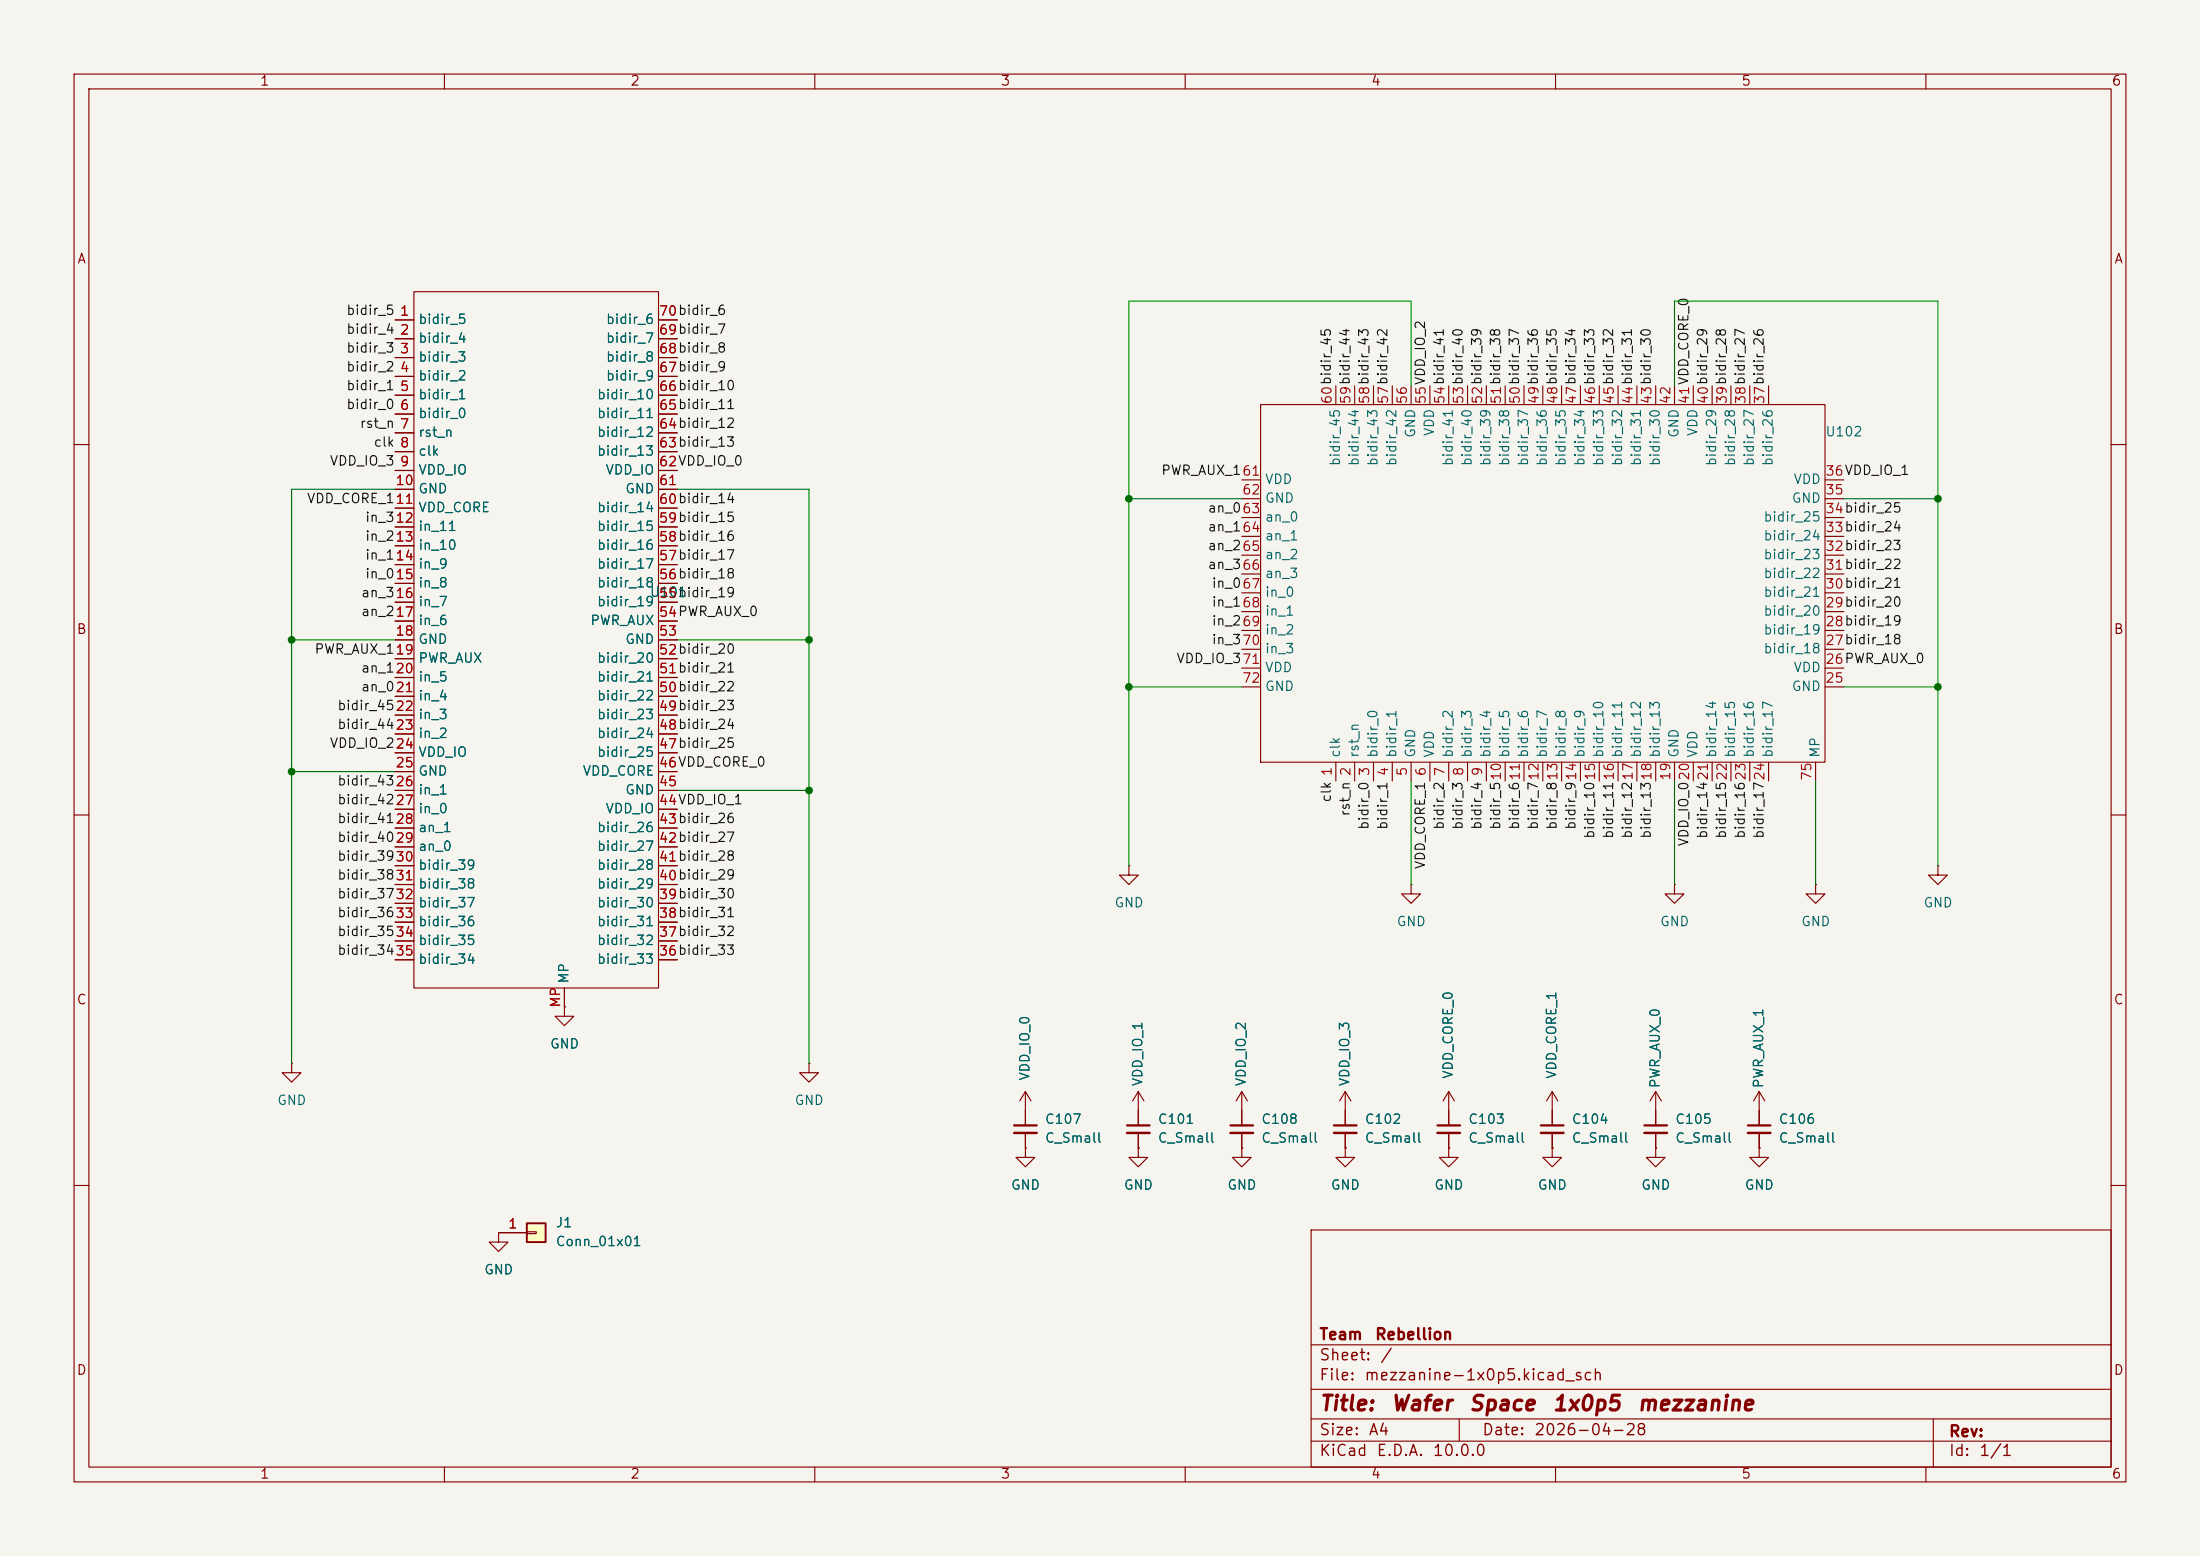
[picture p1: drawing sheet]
<svg xmlns="http://www.w3.org/2000/svg" width="297mm" height="210mm" viewBox="0 0 297 210" stroke-linecap="round" stroke-linejoin="round" font-family="sans-serif">
<path d="M0 0h297v210h-297z" fill="#f5f4ef" stroke="#f5f4ef" stroke-width=".14"/>
<g fill="none" stroke="#840000" stroke-width=".15">
<path d="M10 10h277v190h-277zM12 12h273v186h-273zM60 10v2M110 10v2M160 10v2M210 10v2M260 10v2M55.9 39.4h33v94h-33zM53.3 43.2h2.6M53.3 45.7h2.6M53.3 48.3h2.6M53.3 50.8h2.6"/>
<path d="M53.3 53.3h2.6M53.3 55.9h2.6M53.3 58.4h2.6M88.9 43.2h2.5M88.9 45.7h2.5M88.9 48.3h2.5M88.9 50.8h2.5M88.9 53.3h2.5M88.9 55.9h2.5M88.9 58.4h2.5M170.2 54.6h76.2v48.3h-76.2zM180.3 52.1v2.5"/>
<path d="M182.9 52.1v2.5M185.4 52.1v2.5M188 52.1v2.5M190.5 52.1v2.5M193 52.1v2.5M195.6 52.1v2.5M198.1 52.1v2.5M200.7 52.1v2.5M203.2 52.1v2.5M205.7 52.1v2.5M208.3 52.1v2.5M210.8 52.1v2.5"/>
<path d="M213.4 52.1v2.5M215.9 52.1v2.5M218.4 52.1v2.5M221 52.1v2.5M223.5 52.1v2.5M226.1 52.1v2.5M228.6 52.1v2.5M231.1 52.1v2.5M233.7 52.1v2.5M236.2 52.1v2.5M238.8 52.1v2.5M10 60h2"/>
<path d="M53.3 61h2.6M53.3 63.5h2.6M53.3 66h2.6M53.3 68.6h2.6M53.3 71.1h2.6M53.3 73.7h2.6M53.3 76.2h2.6M53.3 78.7h2.6M88.9 61h2.5M88.9 63.5h2.5M88.9 66h2.5M88.9 68.6h2.5"/>
<path d="M88.9 71.1h2.5M88.9 73.7h2.5M88.9 76.2h2.5M88.9 78.7h2.5M167.6 77.5h2.6M167.6 74.9h2.6M167.6 72.4h2.6M167.6 69.9h2.6M167.6 67.3h2.6M167.6 64.8h2.6M246.4 77.5h2.5M246.4 74.9h2.5"/>
<path d="M246.4 72.4h2.5M246.4 69.9h2.5M246.4 67.3h2.5M246.4 64.8h2.5M285 60h2M53.3 81.3h2.6M53.3 83.8h2.6M53.3 86.4h2.6M53.3 88.9h2.6M53.3 91.4h2.6M53.3 94h2.6M53.3 96.5h2.6"/>
<path d="M53.3 99.1h2.6M88.9 81.3h2.5M88.9 83.8h2.5M88.9 86.4h2.5M88.9 88.9h2.5M88.9 91.4h2.5M88.9 94h2.5M88.9 96.5h2.5M88.9 99.1h2.5M167.6 92.7h2.6M167.6 90.2h2.6M167.6 87.6h2.6"/>
<path d="M167.6 85.1h2.6M167.6 82.6h2.6M167.6 80h2.6M246.4 92.7h2.5M246.4 90.2h2.5M246.4 87.6h2.5M246.4 85.1h2.5M246.4 82.6h2.5M246.4 80h2.5M10 110h2M53.3 101.6h2.6M53.3 104.1h2.6"/>
<path d="M53.3 106.7h2.6M53.3 109.2h2.6M53.3 111.8h2.6M53.3 114.3h2.6M53.3 116.8h2.6M53.3 119.4h2.6M88.9 101.6h2.5M88.9 104.1h2.5M88.9 106.7h2.5M88.9 109.2h2.5M88.9 111.8h2.5M88.9 114.3h2.5"/>
<path d="M88.9 116.8h2.5M88.9 119.4h2.5M152.4 116.8v1.3h1.3l-1.3 1.3-1.3-1.3h1.3M152.4 116.8h.1M180.3 102.9v2.5M182.9 102.9v2.5M185.4 102.9v2.5M188 102.9v2.5M190.5 119.4v1.3h1.3l-1.3 1.2-1.3-1.2h1.3M190.5 119.4h.1M190.5 102.9v2.5M193 102.9v2.5"/>
<path d="M195.6 102.9v2.5M198.1 102.9v2.5M200.7 102.9v2.5M203.2 102.9v2.5M205.7 102.9v2.5M208.3 102.9v2.5M210.8 102.9v2.5M213.4 102.9v2.5M215.9 102.9v2.5M218.4 102.9v2.5M221 102.9v2.5M223.5 102.9v2.5"/>
<path d="M226.1 119.4v1.3h1.2l-1.2 1.2-1.3-1.2h1.3M226.1 119.4h.1M226.1 102.9v2.5M228.6 102.9v2.5M231.1 102.9v2.5M233.7 102.9v2.5M236.2 102.9v2.5M238.8 102.9v2.5M245.1 119.4v1.3h1.3l-1.3 1.2-1.3-1.2h1.3M245.1 119.4h.1M245.1 102.9v2.5M261.6 116.8v1.3h1.3l-1.3 1.3-1.3-1.3h1.3"/>
<path d="M261.6 116.8h.1M285 110h2M53.3 121.9h2.6M53.3 124.5h2.6M53.3 127h2.6M53.3 129.5h2.6M76.2 133.4v2.5M88.9 121.9h2.5M88.9 124.5h2.5M88.9 127h2.5M88.9 129.5h2.5M39.4 143.5v1.3h1.2l-1.2 1.3-1.3-1.3h1.3"/>
<path d="M39.4 143.5h.1M109.2 143.5v1.3h1.3l-1.3 1.3-1.3-1.3h1.3M109.2 143.5h.1M138.4 154.9v1.3h-1.2l1.2 1.3 1.3-1.3h-1.3M138.4 154.9h.1M138.4 147.3l-.7 1.3M138.4 147.3l.8 1.3M138.4 147.3v4.6M138.4 152.9v2M153.7 154.9v1.3h-1.3l1.3 1.3 1.2-1.3h-1.2M153.7 154.9h.1M153.7 147.3v4.6"/>
<path d="M153.7 152.9v2M153.7 147.3l-.8 1.3M153.7 147.3l.7 1.3M167.6 154.9v1.3h-1.2l1.2 1.3 1.3-1.3h-1.3M167.6 154.9h.1M167.6 147.3v4.6M167.6 152.9v2M167.6 147.3l-.7 1.3M167.6 147.3l.8 1.3M181.6 154.9v1.3h-1.3l1.3 1.3 1.3-1.3h-1.3M181.6 154.9h.1M181.6 147.3v4.6"/>
<path d="M181.6 152.9v2M181.6 147.3l-.8 1.3M181.6 147.3l.8 1.3M195.6 154.9v1.3h-1.3l1.3 1.3 1.2-1.3h-1.2M195.6 154.9h.1M195.6 147.3v4.6M195.6 152.9v2M195.6 147.3l-.8 1.3M195.6 147.3l.7 1.3M209.5 154.9v1.3h-1.2l1.2 1.3 1.3-1.3h-1.3M209.5 154.9h.1M209.5 147.3l-.7 1.3"/>
<path d="M209.5 147.3l.8 1.3M209.5 147.3v4.6M209.5 152.9v2M223.5 154.9v1.3h-1.3l1.3 1.3 1.3-1.3h-1.3M223.5 154.9h.1M223.5 147.3l-.7 1.3M223.5 147.3l.8 1.3M223.5 147.3v4.6M223.5 152.9v2M237.5 154.9v1.3h-1.3l1.3 1.3 1.3-1.3h-1.3M237.5 154.9h.1M237.5 147.3v4.6"/>
<path d="M237.5 152.9v2M237.5 147.3l-.8 1.3M237.5 147.3l.8 1.3M10 160h2M67.3 166.4v1.2h-1.3l1.3 1.3 1.3-1.3h-1.3M177 166h108v32h-108zM285 160h2M60 198v2M110 198v2M160 198v2M177 194.5h108M177 191.5h108"/>
<path d="M177 187.5h108M177 181.5h108M197 191.5v3M210 198v2M260 198v2M261 191.5v6.5"/>
</g>
<path d="M136.9 151.9h3.1M152.1 151.9h3.1M166.1 151.9h3.1M180.1 151.9h3M194.1 151.9h3M208 151.9h3.1M222 151.9h3M236 151.9h3" fill="none" stroke="#840000" stroke-width=".3"/>
<path d="M136.9 152.9h3.1M152.1 152.9h3.1M166.1 152.9h3.1M180.1 152.9h3M194.1 152.9h3M208 152.9h3.1M222 152.9h3M236 152.9h3" fill="none" stroke="#840000" stroke-width=".33"/>
<path d="M71.1 165.1h2.6v2.5h-2.6z" fill="#ffffc2"/>
<path d="M71.1 165.1h2.6v2.5h-2.6z" fill="none" stroke="#840000" stroke-width=".25"/>
<g fill="none" stroke="#840000" stroke-width=".15">
<path d="M53.3 43.2h2.6M53.3 45.7h2.6M53.3 48.3h2.6M53.3 50.8h2.6M53.3 53.3h2.6M53.3 55.9h2.6M53.3 58.4h2.6M88.9 43.2h2.5M88.9 45.7h2.5M88.9 48.3h2.5M88.9 50.8h2.5M88.9 53.3h2.5"/>
<path d="M88.9 55.9h2.5M88.9 58.4h2.5M53.3 61h2.6M53.3 63.5h2.6M53.3 66h2.6M53.3 68.6h2.6M53.3 71.1h2.6M53.3 73.7h2.6M53.3 76.2h2.6M53.3 78.7h2.6M88.9 61h2.5M88.9 63.5h2.5"/>
<path d="M88.9 66h2.5M88.9 68.6h2.5M88.9 71.1h2.5M88.9 73.7h2.5M88.9 76.2h2.5M88.9 78.7h2.5M53.3 81.3h2.6M53.3 83.8h2.6M53.3 86.4h2.6M53.3 88.9h2.6M53.3 91.4h2.6M53.3 94h2.6"/>
<path d="M53.3 96.5h2.6M53.3 99.1h2.6M88.9 81.3h2.5M88.9 83.8h2.5M88.9 86.4h2.5M88.9 88.9h2.5M88.9 91.4h2.5M88.9 94h2.5M88.9 96.5h2.5M88.9 99.1h2.5M53.3 101.6h2.6M53.3 104.1h2.6"/>
<path d="M53.3 106.7h2.6M53.3 109.2h2.6M53.3 111.8h2.6M53.3 114.3h2.6M53.3 116.8h2.6M53.3 119.4h2.6M88.9 101.6h2.5M88.9 104.1h2.5M88.9 106.7h2.5M88.9 109.2h2.5M88.9 111.8h2.5M88.9 114.3h2.5"/>
<path d="M88.9 116.8h2.5M88.9 119.4h2.5M53.3 121.9h2.6M53.3 124.5h2.6M53.3 127h2.6M53.3 129.5h2.6M76.2 135.9v1.3h1.3l-1.3 1.2-1.3-1.2h1.3M76.2 135.9h.1M76.2 133.4v2.5M88.9 121.9h2.5M88.9 124.5h2.5M88.9 127h2.5"/>
<path d="M88.9 129.5h2.5M138.4 154.9h.1M138.4 149.9v2M138.4 152.9v2M153.7 154.9h.1M153.7 149.9v2M153.7 152.9v2M167.6 154.9h.1M167.6 149.9v2M167.6 152.9v2M181.6 154.9h.1M181.6 149.9v2"/>
<path d="M181.6 152.9v2M195.6 154.9h.1M195.6 149.9v2M195.6 152.9v2M209.5 154.9h.1M209.5 149.9v2M209.5 152.9v2M223.5 154.9h.1M223.5 149.9v2M223.5 152.9v2M237.5 154.9h.1M237.5 149.9v2"/>
<path d="M237.5 152.9v2M67.3 166.4h3.8M71.1 166.2h1.3v.3h-1.3z"/>
</g>
<g fill="none" stroke="#009600" stroke-width=".15">
<path d="M190.5 52.1v-11.5h-38.1v76.2M226.1 52.1v-11.5h35.5v76.2M53.3 66h-13.9v77.5M91.4 66h17.8v77.5M152.4 67.3h15.2M248.9 67.3h12.7M39.4 86.4h13.9M91.4 86.4h17.8M152.4 92.7h15.2M248.9 92.7h12.7M39.4 104.1h13.9M91.4 106.7h17.8"/>
<path d="M190.5 105.4v14M226.1 105.4v14M245.1 105.4v14"/>
</g>
<g fill="#009600" stroke="#009600" stroke-width=".14">
<circle cx="109.2" cy="106.7" r=".46"/>
<circle cx="152.4" cy="67.3" r=".46"/>
<circle cx="152.4" cy="92.7" r=".46"/>
<circle cx="261.6" cy="67.3" r=".46"/>
<circle cx="109.2" cy="86.4" r=".46"/>
<circle cx="261.6" cy="92.7" r=".46"/>
<circle cx="39.4" cy="104.1" r=".46"/>
<circle cx="39.4" cy="86.4" r=".46"/>
</g>
<g font-size="2" fill="#840000">
<text x="178" y="190.9">Title:</text>
<text x="187.7" y="190.9">Wafer</text>
<text x="198.2" y="190.9">Space</text>
<text x="209.4" y="190.9">1x0p5</text>
<text x="220.9" y="190.9">mezzanine</text>
</g>
<g font-size="1.5" fill="#840000">
<text x="178" y="184">Sheet:</text>
<text x="178" y="181.2">Team</text>
<text x="185.5" y="181.2">Rebellion</text>
<text x="186.2" y="184">/</text>
<text x="178" y="186.7">File:</text>
<text x="184.1" y="186.7">mezzanine-1x0p5.kicad_sch</text>
<text x="178" y="196.9">KiCad</text>
<text x="178" y="194.1">Size:</text>
<text x="184.7" y="194.1">A4</text>
<text x="185.7" y="196.9">E.D.A.</text>
<text x="193.3" y="196.9">10.0.0</text>
<text x="200" y="194.1">Date:</text>
<text x="207" y="194.1">2026-04-28</text>
<text x="263" y="194.3">Rev:</text>
<text x="263" y="196.9">Id:</text>
<text x="267.1" y="196.9">1/1</text>
</g>
<g font-size="1.3" fill="#840000">
<text x="35" y="11.9">1</text>
<text x="85" y="11.9">2</text>
<text x="135" y="11.9">3</text>
<text x="185" y="11.9">4</text>
<text x="235" y="11.9">5</text>
<text x="285" y="11.9">6</text>
<text x="10.3" y="35.9">A</text>
<text x="285.3" y="35.9">A</text>
<text x="10.3" y="85.9">B</text>
<text x="285.3" y="85.9">B</text>
<text x="10.3" y="135.9">C</text>
<text x="285.3" y="135.9">C</text>
<text x="10.3" y="185.9">D</text>
<text x="285.3" y="185.9">D</text>
<text x="35" y="199.9">1</text>
<text x="85" y="199.9">2</text>
<text x="135" y="199.9">3</text>
<text x="185" y="199.9">4</text>
<text x="235" y="199.9">5</text>
<text x="285" y="199.9">6</text>
</g>
<g font-size="1.3" fill="#0f0f0f">
<text x="46.7" y="42.8">bidir_5</text>
<text x="46.7" y="45.4">bidir_4</text>
<text x="46.7" y="47.9">bidir_3</text>
<text x="46.7" y="50.5">bidir_2</text>
<text x="46.7" y="53">bidir_1</text>
<text x="46.7" y="55.5">bidir_0</text>
<text x="48.5" y="58.1">rst_n 7</text>
<text x="44.4" y="63.2">VDD_IO_3</text>
<text x="50.4" y="60.6">clk 8</text>
<text x="156.7" y="64.4">PWR_AUX_161</text>
<text x="41.3" y="68.2">VDD_CORE_111</text>
<text x="49.2" y="70.8">in_312</text>
<text x="163" y="69.5">an_063</text>
<text x="49.2" y="73.3">in_213</text>
<text x="49.2" y="75.9">in_114</text>
<text x="163" y="77.1">an_366</text>
<text x="163" y="72">an_164</text>
<text x="163" y="74.6">an_265</text>
<text x="48.7" y="80.9">an_316</text>
<text x="48.7" y="83.5">an_217</text>
<text x="49.2" y="78.4">in_015</text>
<text x="163.5" y="82.2">in_168</text>
<text x="163.5" y="79.7">in_067</text>
<text x="42.4" y="88.6">PWR_AUX_119</text>
<text x="158.7" y="89.8">VDD_IO_371</text>
<text x="163.5" y="87.3">in_370</text>
<text x="163.5" y="84.7">in_269</text>
<text x="48.7" y="91.1">an_120</text>
<text x="48.7" y="93.6">an_021</text>
<text x="44.4" y="101.3">VDD_IO_224</text>
<text x="45.5" y="96.2">bidir_4522</text>
<text x="45.5" y="98.7">bidir_4423</text>
<text x="45.5" y="106.3">bidir_4326</text>
<text x="45.5" y="108.9">bidir_4227</text>
<text x="45.5" y="111.4">bidir_4128</text>
<text x="45.5" y="114">bidir_4029</text>
<text x="180" y="108.4" transform="rotate(-90 180 108.4)">clk 1</text>
<text x="182.5" y="110.3" transform="rotate(-90 182.5 110.3)">rst_n 2</text>
<text x="185.1" y="112.1" transform="rotate(-90 185.1 112.1)">bidir_0</text>
<text x="187.6" y="112.1" transform="rotate(-90 187.6 112.1)">bidir_1</text>
<text x="195.2" y="112.1" transform="rotate(-90 195.2 112.1)">bidir_2</text>
<text x="197.8" y="112.1" transform="rotate(-90 197.8 112.1)">bidir_3</text>
<text x="200.3" y="112.1" transform="rotate(-90 200.3 112.1)">bidir_4</text>
<text x="202.9" y="112.1" transform="rotate(-90 202.9 112.1)">bidir_510</text>
<text x="205.4" y="112.1" transform="rotate(-90 205.4 112.1)">bidir_611</text>
<text x="207.9" y="112.1" transform="rotate(-90 207.9 112.1)">bidir_712</text>
<text x="210.5" y="112.1" transform="rotate(-90 210.5 112.1)">bidir_813</text>
<text x="213" y="112.1" transform="rotate(-90 213 112.1)">bidir_914</text>
<text x="215.6" y="113.3" transform="rotate(-90 215.6 113.3)">bidir_1015</text>
<text x="218.1" y="113.3" transform="rotate(-90 218.1 113.3)">bidir_1116</text>
<text x="220.6" y="113.3" transform="rotate(-90 220.6 113.3)">bidir_1217</text>
<text x="223.2" y="113.3" transform="rotate(-90 223.2 113.3)">bidir_1318</text>
<text x="230.8" y="113.3" transform="rotate(-90 230.8 113.3)">bidir_1421</text>
<text x="233.3" y="113.3" transform="rotate(-90 233.3 113.3)">bidir_1522</text>
<text x="235.9" y="113.3" transform="rotate(-90 235.9 113.3)">bidir_1623</text>
<text x="238.4" y="113.3" transform="rotate(-90 238.4 113.3)">bidir_1724</text>
<text x="45.5" y="119">bidir_3831</text>
<text x="45.5" y="116.5">bidir_3930</text>
<text x="192.7" y="117.4" transform="rotate(-90 192.7 117.4)">VDD_CORE_1</text>
<text x="228.3" y="114.3" transform="rotate(-90 228.3 114.3)">VDD_IO_020</text>
<text x="45.5" y="124.1">bidir_3633</text>
<text x="45.5" y="121.6">bidir_3732</text>
<text x="45.5" y="129.2">bidir_3435</text>
<text x="45.5" y="126.7">bidir_3534</text>
</g>
<g font-size="1.3" fill="#a90000">
<text x="53.9" y="42.9">1</text>
<text x="53.9" y="45.5">2</text>
<text x="88.9" y="45.5">69bidir_7</text>
<text x="88.9" y="42.9">70bidir_6</text>
<text x="88.9" y="45.5">69</text>
<text x="88.9" y="42.9">70</text>
<text x="53.9" y="48">3</text>
<text x="53.9" y="50.5">4</text>
<text x="53.9" y="53.1">5</text>
<text x="88.9" y="53.1">66bidir_10</text>
<text x="88.9" y="50.5">67bidir_9</text>
<text x="88.9" y="48">68bidir_8</text>
<text x="88.9" y="53.1">66</text>
<text x="88.9" y="50.5">67</text>
<text x="88.9" y="48">68</text>
<text x="53.9" y="55.6">6</text>
<text x="53.9" y="58.2">7</text>
<text x="88.9" y="58.2">64bidir_12</text>
<text x="88.9" y="55.6">65bidir_11</text>
<text x="88.9" y="58.2">64</text>
<text x="88.9" y="55.6">65</text>
<text x="180.1" y="54.7" transform="rotate(-90 180.1 54.7)">60bidir_45</text>
<text x="182.6" y="54.7" transform="rotate(-90 182.6 54.7)">59bidir_44</text>
<text x="185.2" y="54.7" transform="rotate(-90 185.2 54.7)">58bidir_43</text>
<text x="187.7" y="54.7" transform="rotate(-90 187.7 54.7)">57bidir_42</text>
<text x="190.2" y="54.7" transform="rotate(-90 190.2 54.7)">56</text>
<text x="192.8" y="54.7" transform="rotate(-90 192.8 54.7)">55VDD_IO_2</text>
<text x="195.3" y="54.7" transform="rotate(-90 195.3 54.7)">54bidir_41</text>
<text x="197.9" y="54.7" transform="rotate(-90 197.9 54.7)">53bidir_40</text>
<text x="200.4" y="54.7" transform="rotate(-90 200.4 54.7)">52bidir_39</text>
<text x="202.9" y="54.7" transform="rotate(-90 202.9 54.7)">51bidir_38</text>
<text x="205.5" y="54.7" transform="rotate(-90 205.5 54.7)">50bidir_37</text>
<text x="208" y="54.7" transform="rotate(-90 208 54.7)">49bidir_36</text>
<text x="210.6" y="54.7" transform="rotate(-90 210.6 54.7)">48bidir_35</text>
<text x="213.1" y="54.7" transform="rotate(-90 213.1 54.7)">47bidir_34</text>
<text x="215.6" y="54.7" transform="rotate(-90 215.6 54.7)">46bidir_33</text>
<text x="218.2" y="54.7" transform="rotate(-90 218.2 54.7)">45bidir_32</text>
<text x="220.7" y="54.7" transform="rotate(-90 220.7 54.7)">44bidir_31</text>
<text x="223.3" y="54.7" transform="rotate(-90 223.3 54.7)">43bidir_30</text>
<text x="225.8" y="54.7" transform="rotate(-90 225.8 54.7)">42</text>
<text x="228.3" y="54.7" transform="rotate(-90 228.3 54.7)">41VDD_CORE_0</text>
<text x="230.9" y="54.7" transform="rotate(-90 230.9 54.7)">40bidir_29</text>
<text x="233.4" y="54.7" transform="rotate(-90 233.4 54.7)">39bidir_28</text>
<text x="236" y="54.7" transform="rotate(-90 236 54.7)">38bidir_27</text>
<text x="238.5" y="54.7" transform="rotate(-90 238.5 54.7)">37bidir_26</text>
<text x="53.3" y="65.8">10</text>
<text x="53.9" y="63.2">9</text>
<text x="53.9" y="60.7">8</text>
<text x="88.9" y="65.8">61</text>
<text x="88.9" y="63.2">62VDD_IO_0</text>
<text x="88.9" y="60.7">63bidir_13</text>
<text x="88.9" y="63.2">62</text>
<text x="88.9" y="60.7">63</text>
<text x="246.3" y="64.5">36VDD_IO_1</text>
<text x="53.3" y="68.3">11</text>
<text x="53.3" y="70.9">12</text>
<text x="88.9" y="70.9">59bidir_15</text>
<text x="88.9" y="68.3">60bidir_14</text>
<text x="88.9" y="70.9">59</text>
<text x="88.9" y="68.3">60</text>
<text x="167.6" y="67.1">62</text>
<text x="246.3" y="69.6">34bidir_25</text>
<text x="246.3" y="67.1">35</text>
<text x="53.3" y="73.4">13</text>
<text x="53.3" y="75.9">14</text>
<text x="88.9" y="75.9">57bidir_17</text>
<text x="88.9" y="73.4">58bidir_16</text>
<text x="88.9" y="75.9">57</text>
<text x="88.9" y="73.4">58</text>
<text x="246.3" y="77.2">31bidir_22</text>
<text x="246.3" y="74.7">32bidir_23</text>
<text x="246.3" y="72.1">33bidir_24</text>
<text x="53.3" y="78.5">15</text>
<text x="53.3" y="81">16</text>
<text x="53.3" y="83.6">17</text>
<text x="88.9" y="83.6">54PWR_AUX_0</text>
<text x="88.9" y="81">55bidir_19</text>
<text x="88.9" y="78.5">56bidir_18</text>
<text x="88.9" y="83.6">54</text>
<text x="88.9" y="81">55</text>
<text x="88.9" y="78.5">56</text>
<text x="246.3" y="82.3">29bidir_20</text>
<text x="246.3" y="79.8">30bidir_21</text>
<text x="53.3" y="86.1">18</text>
<text x="53.3" y="88.6">19</text>
<text x="88.9" y="88.6">52bidir_20</text>
<text x="88.9" y="86.1">53</text>
<text x="88.9" y="88.6">52</text>
<text x="246.3" y="89.9">26PWR_AUX_0</text>
<text x="246.3" y="87.4">27bidir_18</text>
<text x="246.3" y="84.8">28bidir_19</text>
<text x="53.3" y="91.2">20</text>
<text x="53.3" y="93.7">21</text>
<text x="88.9" y="93.7">50bidir_22</text>
<text x="88.9" y="91.2">51bidir_21</text>
<text x="88.9" y="93.7">50</text>
<text x="88.9" y="91.2">51</text>
<text x="167.6" y="92.5">72</text>
<text x="246.3" y="92.5">25</text>
<text x="53.3" y="96.3">22</text>
<text x="53.3" y="98.8">23</text>
<text x="53.3" y="101.3">24</text>
<text x="88.9" y="101.3">47bidir_25</text>
<text x="88.9" y="98.8">48bidir_24</text>
<text x="88.9" y="96.3">49bidir_23</text>
<text x="88.9" y="101.3">47</text>
<text x="88.9" y="98.8">48</text>
<text x="88.9" y="96.3">49</text>
<text x="53.3" y="103.9">25</text>
<text x="53.3" y="106.4">26</text>
<text x="88.9" y="106.4">45</text>
<text x="88.9" y="103.9">46VDD_CORE_0</text>
<text x="88.9" y="103.9">46</text>
<text x="185.2" y="104.8" transform="rotate(-90 185.2 104.8)">3</text>
<text x="187.7" y="104.8" transform="rotate(-90 187.7 104.8)">4</text>
<text x="190.2" y="104.8" transform="rotate(-90 190.2 104.8)">5</text>
<text x="192.8" y="104.8" transform="rotate(-90 192.8 104.8)">6</text>
<text x="195.3" y="104.8" transform="rotate(-90 195.3 104.8)">7</text>
<text x="197.9" y="104.8" transform="rotate(-90 197.9 104.8)">8</text>
<text x="200.4" y="104.8" transform="rotate(-90 200.4 104.8)">9</text>
<text x="225.8" y="105.5" transform="rotate(-90 225.8 105.5)">19</text>
<text x="244.9" y="105.5" transform="rotate(-90 244.9 105.5)">75</text>
<text x="53.3" y="109">27</text>
<text x="53.3" y="111.5">28</text>
<text x="88.9" y="111.5">43bidir_26</text>
<text x="88.9" y="109">44VDD_IO_1</text>
<text x="88.9" y="111.5">43</text>
<text x="88.9" y="109">44</text>
<text x="53.3" y="114">29</text>
<text x="53.3" y="116.6">30</text>
<text x="53.3" y="119.1">31</text>
<text x="88.9" y="119.1">40bidir_29</text>
<text x="88.9" y="116.6">41bidir_28</text>
<text x="88.9" y="114">42bidir_27</text>
<text x="88.9" y="119.1">40</text>
<text x="88.9" y="116.6">41</text>
<text x="88.9" y="114">42</text>
<text x="53.3" y="121.7">32</text>
<text x="53.3" y="124.2">33</text>
<text x="88.9" y="124.2">38bidir_31</text>
<text x="88.9" y="121.7">39bidir_30</text>
<text x="88.9" y="124.2">38</text>
<text x="88.9" y="121.7">39</text>
<text x="53.3" y="126.7">34</text>
<text x="53.3" y="129.3">35</text>
<text x="88.9" y="129.3">36bidir_33</text>
<text x="88.9" y="126.7">37bidir_32</text>
<text x="88.9" y="129.3">36</text>
<text x="88.9" y="126.7">37</text>
<text x="75.9" y="136.1" transform="rotate(-90 75.9 136.1)">MP</text>
<text x="68.5" y="166.1">1</text>
</g>
<g font-size="1.3" fill="#006464">
<text x="56.4" y="44">bidir_5</text>
<text x="56.4" y="46.6">bidir_4</text>
<text x="81.7" y="46.6">bidir_7</text>
<text x="81.7" y="44">bidir_6</text>
<text x="56.4" y="49.1">bidir_3</text>
<text x="56.4" y="51.7">bidir_2</text>
<text x="81.7" y="51.7">bidir_9</text>
<text x="81.7" y="49.1">bidir_8</text>
<text x="56.4" y="54.2">bidir_1</text>
<text x="56.4" y="56.7">bidir_0</text>
<text x="56.4" y="59.3">rst_n</text>
<text x="80.5" y="59.3">bidir_12</text>
<text x="80.5" y="56.7">bidir_11</text>
<text x="80.5" y="54.2">bidir_10</text>
<text x="191.4" y="59.2" transform="rotate(-90 191.4 59.2)">GND</text>
<text x="193.9" y="58.9" transform="rotate(-90 193.9 58.9)">VDD</text>
<text x="226.9" y="59.2" transform="rotate(-90 226.9 59.2)">GND</text>
<text x="229.5" y="58.9" transform="rotate(-90 229.5 58.9)">VDD</text>
<text x="246.3" y="59.2">U102</text>
<text x="56.4" y="61.8">clk</text>
<text x="56.4" y="64.4">VDD_IO</text>
<text x="80.5" y="61.8">bidir_13</text>
<text x="81.7" y="64.4">VDD_IO</text>
<text x="170.7" y="65.6">VDD</text>
<text x="181.2" y="63" transform="rotate(-90 181.2 63)">bidir_45</text>
<text x="183.7" y="63" transform="rotate(-90 183.7 63)">bidir_44</text>
<text x="186.3" y="63" transform="rotate(-90 186.3 63)">bidir_43</text>
<text x="188.8" y="63" transform="rotate(-90 188.8 63)">bidir_42</text>
<text x="196.4" y="63" transform="rotate(-90 196.4 63)">bidir_41</text>
<text x="199" y="63" transform="rotate(-90 199 63)">bidir_40</text>
<text x="201.5" y="63" transform="rotate(-90 201.5 63)">bidir_39</text>
<text x="204.1" y="63" transform="rotate(-90 204.1 63)">bidir_38</text>
<text x="206.6" y="63" transform="rotate(-90 206.6 63)">bidir_37</text>
<text x="209.1" y="63" transform="rotate(-90 209.1 63)">bidir_36</text>
<text x="211.7" y="63" transform="rotate(-90 211.7 63)">bidir_35</text>
<text x="214.2" y="63" transform="rotate(-90 214.2 63)">bidir_34</text>
<text x="216.8" y="63" transform="rotate(-90 216.8 63)">bidir_33</text>
<text x="219.3" y="63" transform="rotate(-90 219.3 63)">bidir_32</text>
<text x="221.8" y="63" transform="rotate(-90 221.8 63)">bidir_31</text>
<text x="224.4" y="63" transform="rotate(-90 224.4 63)">bidir_30</text>
<text x="232" y="63" transform="rotate(-90 232 63)">bidir_29</text>
<text x="234.5" y="63" transform="rotate(-90 234.5 63)">bidir_28</text>
<text x="237.1" y="63" transform="rotate(-90 237.1 63)">bidir_27</text>
<text x="239.6" y="63" transform="rotate(-90 239.6 63)">bidir_26</text>
<text x="242" y="65.6">VDD</text>
<text x="56.4" y="66.9">GND</text>
<text x="56.4" y="69.4">VDD_CORE</text>
<text x="56.4" y="72">in_11</text>
<text x="80.5" y="72">bidir_15</text>
<text x="80.5" y="69.4">bidir_14</text>
<text x="84.3" y="66.9">GND</text>
<text x="170.7" y="68.2">GND</text>
<text x="170.7" y="70.7">an_0</text>
<text x="238" y="70.7">bidir_25</text>
<text x="241.8" y="68.2">GND</text>
<text x="56.4" y="74.5">in_10</text>
<text x="56.4" y="77.1">in_9</text>
<text x="80.5" y="77.1">bidir_17</text>
<text x="80.5" y="74.5">bidir_16</text>
<text x="170.7" y="73.3">an_1</text>
<text x="170.7" y="75.8">an_2</text>
<text x="238" y="75.8">bidir_23</text>
<text x="238" y="73.3">bidir_24</text>
<text x="56.4" y="79.6">in_8</text>
<text x="56.4" y="82.1">in_7</text>
<text x="80.5" y="82.1">bidir_19</text>
<text x="80.5" y="79.6">bidir_18</text>
<text x="87.6" y="80.9">U101</text>
<text x="170.7" y="78.3">an_3</text>
<text x="170.7" y="80.9">in_0</text>
<text x="170.7" y="83.4">in_1</text>
<text x="238" y="83.4">bidir_20</text>
<text x="238" y="80.9">bidir_21</text>
<text x="238" y="78.3">bidir_22</text>
<text x="56.4" y="84.7">in_6</text>
<text x="56.4" y="87.2">GND</text>
<text x="56.4" y="89.8">PWR_AUX</text>
<text x="79.6" y="84.7">PWR_AUX</text>
<text x="80.5" y="89.8">bidir_20</text>
<text x="84.3" y="87.2">GND</text>
<text x="170.7" y="86">in_2</text>
<text x="170.7" y="88.5">in_3</text>
<text x="238" y="88.5">bidir_18</text>
<text x="238" y="86">bidir_19</text>
<text x="56.4" y="92.3">in_5</text>
<text x="56.4" y="94.8">in_4</text>
<text x="80.5" y="94.8">bidir_22</text>
<text x="80.5" y="92.3">bidir_21</text>
<text x="170.7" y="91">VDD</text>
<text x="170.7" y="93.6">GND</text>
<text x="241.8" y="93.6">GND</text>
<text x="242" y="91">VDD</text>
<text x="56.4" y="97.4">in_3</text>
<text x="56.4" y="99.9">in_2</text>
<text x="80.5" y="99.9">bidir_24</text>
<text x="80.5" y="97.4">bidir_23</text>
<text x="56.4" y="102.5">VDD_IO</text>
<text x="56.4" y="105">GND</text>
<text x="56.4" y="107.5">in_1</text>
<text x="78.6" y="105">VDD_CORE</text>
<text x="80.5" y="102.5">bidir_25</text>
<text x="84.3" y="107.5">GND</text>
<text x="181.2" y="102.4" transform="rotate(-90 181.2 102.4)">clk</text>
<text x="183.7" y="102.4" transform="rotate(-90 183.7 102.4)">rst_n</text>
<text x="186.3" y="102.4" transform="rotate(-90 186.3 102.4)">bidir_0</text>
<text x="188.8" y="102.4" transform="rotate(-90 188.8 102.4)">bidir_1</text>
<text x="191.4" y="102.4" transform="rotate(-90 191.4 102.4)">GND</text>
<text x="193.9" y="102.4" transform="rotate(-90 193.9 102.4)">VDD</text>
<text x="196.4" y="102.4" transform="rotate(-90 196.4 102.4)">bidir_2</text>
<text x="199" y="102.4" transform="rotate(-90 199 102.4)">bidir_3</text>
<text x="201.5" y="102.4" transform="rotate(-90 201.5 102.4)">bidir_4</text>
<text x="204.1" y="102.4" transform="rotate(-90 204.1 102.4)">bidir_5</text>
<text x="206.6" y="102.4" transform="rotate(-90 206.6 102.4)">bidir_6</text>
<text x="209.1" y="102.4" transform="rotate(-90 209.1 102.4)">bidir_7</text>
<text x="211.7" y="102.4" transform="rotate(-90 211.7 102.4)">bidir_8</text>
<text x="214.2" y="102.4" transform="rotate(-90 214.2 102.4)">bidir_9</text>
<text x="216.8" y="102.4" transform="rotate(-90 216.8 102.4)">bidir_10</text>
<text x="219.3" y="102.4" transform="rotate(-90 219.3 102.4)">bidir_11</text>
<text x="221.8" y="102.4" transform="rotate(-90 221.8 102.4)">bidir_12</text>
<text x="224.4" y="102.4" transform="rotate(-90 224.4 102.4)">bidir_13</text>
<text x="226.9" y="102.4" transform="rotate(-90 226.9 102.4)">GND</text>
<text x="229.5" y="102.4" transform="rotate(-90 229.5 102.4)">VDD</text>
<text x="232" y="102.4" transform="rotate(-90 232 102.4)">bidir_14</text>
<text x="234.5" y="102.4" transform="rotate(-90 234.5 102.4)">bidir_15</text>
<text x="237.1" y="102.4" transform="rotate(-90 237.1 102.4)">bidir_16</text>
<text x="239.6" y="102.4" transform="rotate(-90 239.6 102.4)">bidir_17</text>
<text x="246" y="102.4" transform="rotate(-90 246 102.4)">MP</text>
<text x="56.4" y="110.1">in_0</text>
<text x="56.4" y="112.6">an_1</text>
<text x="80.5" y="112.6">bidir_26</text>
<text x="81.7" y="110.1">VDD_IO</text>
<text x="56.4" y="115.2">an_0</text>
<text x="56.4" y="117.7">bidir_39</text>
<text x="80.5" y="117.7">bidir_28</text>
<text x="80.5" y="115.2">bidir_27</text>
<text x="56.4" y="120.2">bidir_38</text>
<text x="56.4" y="122.8">bidir_37</text>
<text x="56.4" y="125.3">bidir_36</text>
<text x="80.5" y="125.3">bidir_31</text>
<text x="80.5" y="122.8">bidir_30</text>
<text x="80.5" y="120.2">bidir_29</text>
<text x="150.4" y="122.8">GND</text>
<text x="188.5" y="125.3">GND</text>
<text x="224" y="125.3">GND</text>
<text x="243.1" y="125.3">GND</text>
<text x="259.6" y="122.8">GND</text>
<text x="56.4" y="127.9">bidir_35</text>
<text x="56.4" y="130.4">bidir_34</text>
<text x="80.5" y="130.4">bidir_33</text>
<text x="80.5" y="127.9">bidir_32</text>
<text x="77.1" y="132.8" transform="rotate(-90 77.1 132.8)">MP</text>
<text x="74.2" y="141.8">GND</text>
<text x="37.3" y="149.5">GND</text>
<text x="107.2" y="149.5">GND</text>
<text x="139.3" y="145.9" transform="rotate(-90 139.3 145.9)">VDD_IO_0</text>
<text x="154.5" y="146.7" transform="rotate(-90 154.5 146.7)">VDD_IO_1</text>
<text x="168.5" y="146.7" transform="rotate(-90 168.5 146.7)">VDD_IO_2</text>
<text x="182.5" y="146.7" transform="rotate(-90 182.5 146.7)">VDD_IO_3</text>
<text x="196.4" y="145.7" transform="rotate(-90 196.4 145.7)">VDD_CORE_0</text>
<text x="210.4" y="145.7" transform="rotate(-90 210.4 145.7)">VDD_CORE_1</text>
<text x="224.4" y="147" transform="rotate(-90 224.4 147)">PWR_AUX_0</text>
<text x="238.4" y="147" transform="rotate(-90 238.4 147)">PWR_AUX_1</text>
<text x="141" y="152">C107</text>
<text x="141" y="154.5">C_Small</text>
<text x="156.2" y="152">C101</text>
<text x="156.2" y="154.5">C_Small</text>
<text x="170.2" y="152">C108</text>
<text x="170.2" y="154.5">C_Small</text>
<text x="184.2" y="152">C102</text>
<text x="184.2" y="154.5">C_Small</text>
<text x="198.1" y="152">C103</text>
<text x="198.1" y="154.5">C_Small</text>
<text x="212.1" y="152">C104</text>
<text x="212.1" y="154.5">C_Small</text>
<text x="226.1" y="152">C105</text>
<text x="226.1" y="154.5">C_Small</text>
<text x="240" y="152">C106</text>
<text x="240" y="154.5">C_Small</text>
<text x="136.4" y="160.9">GND</text>
<text x="151.6" y="160.9">GND</text>
<text x="165.6" y="160.9">GND</text>
<text x="179.6" y="160.9">GND</text>
<text x="193.5" y="160.9">GND</text>
<text x="207.5" y="160.9">GND</text>
<text x="221.5" y="160.9">GND</text>
<text x="235.5" y="160.9">GND</text>
<text x="74.9" y="166">J1</text>
<text x="65.3" y="172.3">GND</text>
<text x="74.9" y="168.5">Conn_01x01</text>
</g>
</svg>
